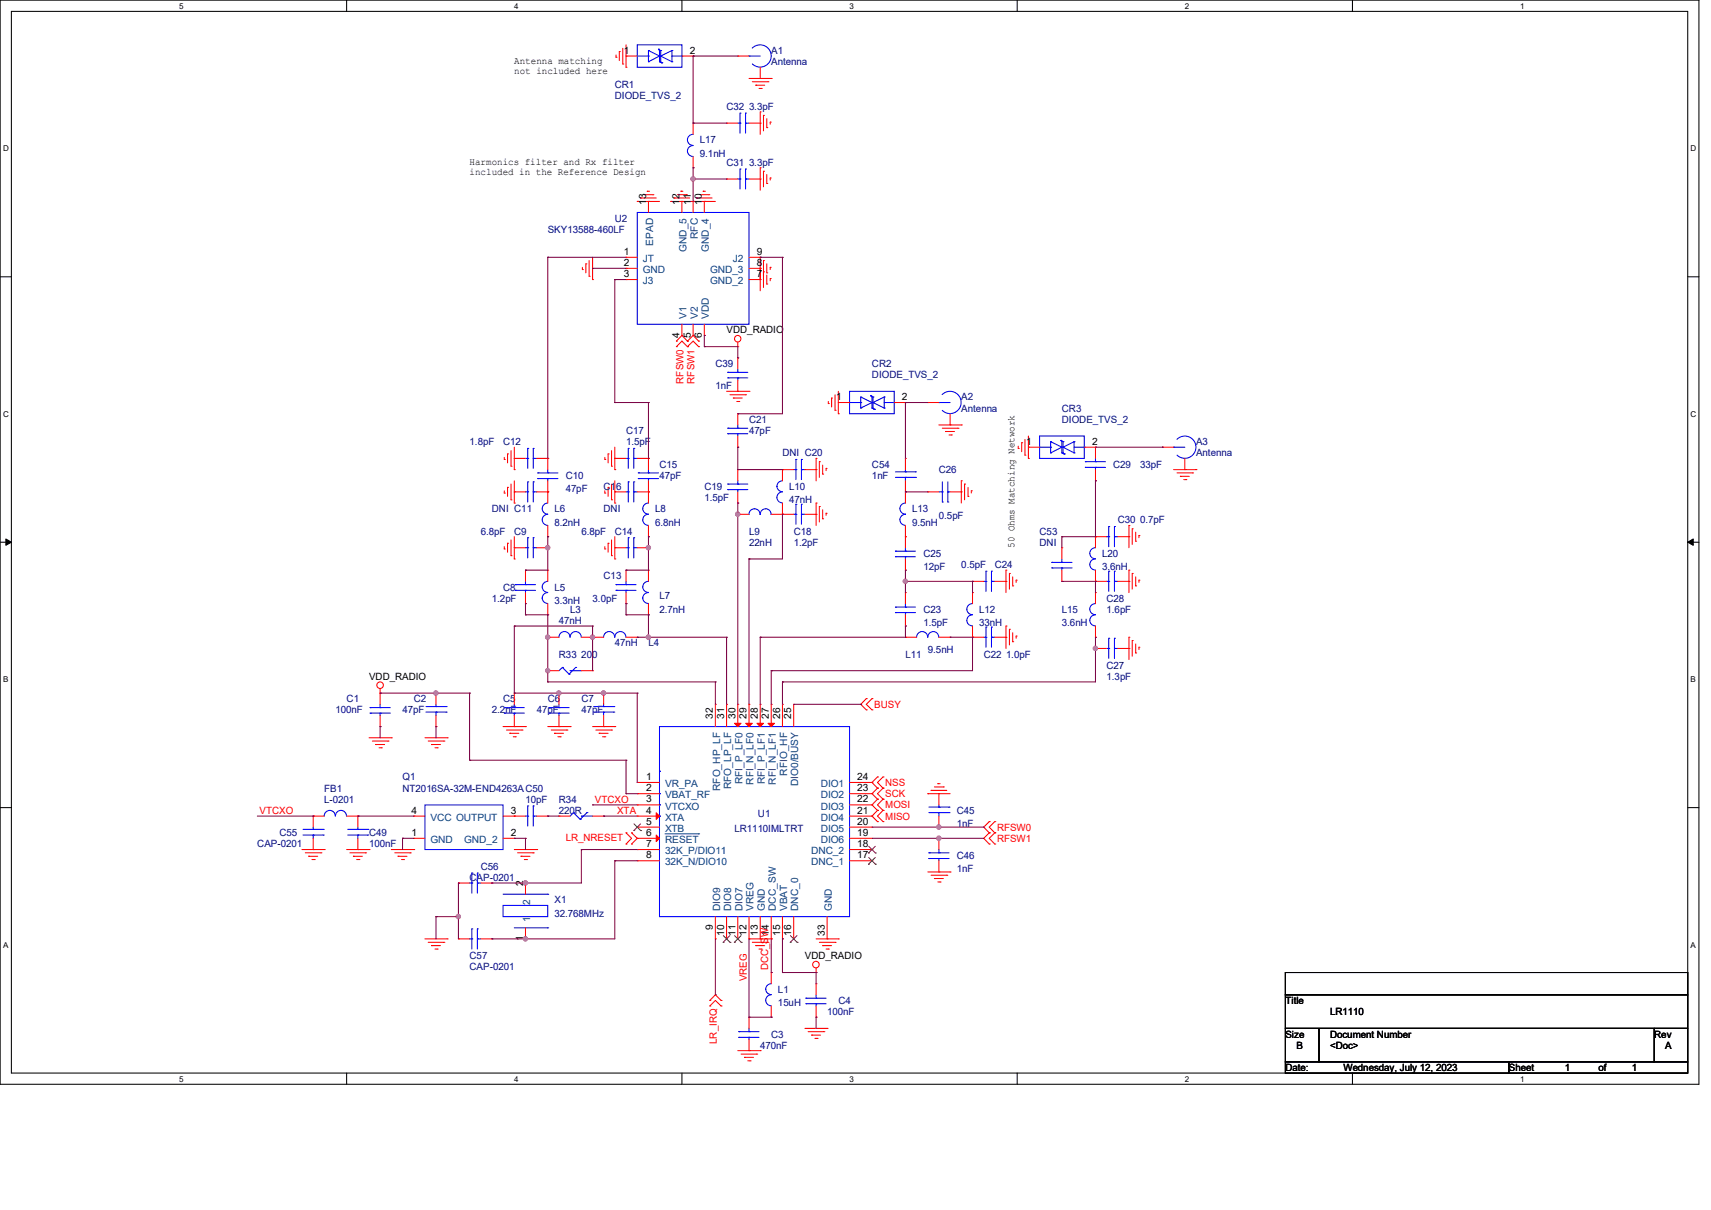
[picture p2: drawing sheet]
<svg xmlns="http://www.w3.org/2000/svg" width="420mm" height="297mm" viewBox="0 0 420 297" stroke-linecap="round" stroke-linejoin="round" font-family="sans-serif">
<path d="M0 0h417v266.1h-417zM2.8 2.8h411.5v260.6h-411.5z" fill="none" stroke="#000" stroke-width=".25"/>
<g fill="#fff">
<path d="M43.9 .3h1.1v2.2h-1.1z"/>
<path d="M43.9 263.7h1.1v2.2h-1.1z"/>
</g>
<path d="M85.1 0v2.8M85.1 263.4v2.7" fill="none" stroke="#000" stroke-width=".25"/>
<g fill="#fff">
<path d="M126.2 .3h1.1v2.2h-1.1z"/>
<path d="M126.2 263.7h1.1v2.2h-1.1z"/>
</g>
<path d="M167.4 0v2.8M167.4 263.4v2.7" fill="none" stroke="#000" stroke-width=".25"/>
<g fill="#fff">
<path d="M208.5 .3h1.1v2.2h-1.1z"/>
<path d="M208.5 263.7h1.1v2.2h-1.1z"/>
</g>
<path d="M249.7 0v2.8M249.7 263.4v2.7" fill="none" stroke="#000" stroke-width=".25"/>
<g fill="#fff">
<path d="M290.8 .3h1.1v2.2h-1.1z"/>
<path d="M290.8 263.7h1.1v2.2h-1.1z"/>
</g>
<path d="M332 0v2.8M332 263.4v2.7" fill="none" stroke="#000" stroke-width=".25"/>
<g fill="#fff">
<path d="M373.1 .3h1.1v2.2h-1.1z"/>
<path d="M373.1 263.7h1.1v2.2h-1.1z"/>
<path d="M.8 35.3h1.4v2.2h-1.4z"/>
<path d="M415 35.3h1.4v2.2h-1.4z"/>
<path d="M.8 100.5h1.4v2.2h-1.4z"/>
<path d="M415 100.5h1.4v2.2h-1.4z"/>
</g>
<path d="M0 67.9h2.8M414.3 67.9h2.7" fill="none" stroke="#000" stroke-width=".25"/>
<g fill="#fff">
<path d="M.8 165.7h1.3v2.2h-1.3z"/>
<path d="M415 165.7h1.3v2.2h-1.3z"/>
</g>
<path d="M0 133.1h2.8M414.3 133.1h2.7" fill="none" stroke="#000" stroke-width=".25"/>
<path d="M1.4 132.3l1.4 .8-1.4 .8zM414.3 133.1l1.3-.8v1.6z" fill="#000" stroke="#000" stroke-width=".25"/>
<g fill="#fff">
<path d="M.8 230.8h1.3v2.2h-1.3z"/>
<path d="M415 230.8h1.3v2.2h-1.3z"/>
</g>
<path d="M0 198.2h2.8M414.3 198.2h2.7M315.5 238.7h98.8v5.5h-98.8zM315.5 244.2h98.8v8.2h-98.8zM315.5 252.4h8.3v8.2h-8.3zM323.8 252.4h82.3v8.2h-82.3zM406.1 252.4h8.2v8.2h-8.2zM315.5 260.6h54.9v2.8h-54.9zM370.4 260.6h43.9v2.8h-43.9z" fill="none" stroke="#000" stroke-width=".25"/>
<g fill="none" stroke="#f00" stroke-width=".25">
<path d="M151.2 14.1h.1M151.2 13.5v.6M152 12.7h.1M152 12.7v2.2M152.9 15.7h.1M152.9 11.9v3.8M153.7 16.5h.1M153.7 13.8h.1M153.7 11v5.5M153.7 13.8h2.7M167.4 13.8h2.7M170.1 13.8h.1"/>
<path d="M181.1 13.8h.1M181.1 13.8h2.8M183.9 19.3h5.4M186.6 19.3h.1M186.6 16.5v2.8M189.3 19.3h.1M170.1 30.2h.1M170.1 30.2v2.8M170.1 38.4v2.8M178.4 30.2h.1M178.4 30.2h2.7M183.9 30.2h2.7"/>
<path d="M184.7 20.1h3.8M185.5 20.9h.1M185.5 20.9h2.2M186.3 21.7h.6M186.6 27.5h.1M186.6 30.2h.1M186.6 27.5v5.5M186.9 21.7h.1M187.4 28.3h.1M187.4 28.3v3.8M188.2 31.3h.1M188.2 29.1v2.2"/>
<path d="M188.5 20.1h.1M189.1 30h.1M189.1 30v.5M156.4 49.4h.1M156.4 49.4h5.5M157.2 48.6h.1M157.2 48.6h3.9M158.1 47.8h2.2M158.9 46.9h.1M158.9 46.9h.5M159.2 49.4h.1M159.2 49.4v2.8"/>
<path d="M160.3 47.8h.1M164.6 49.4h.1M164.6 49.4h11M165.5 48.6h.1M165.5 48.6h3.8M166.3 47.8h2.2M167.1 46.9h.1M167.1 46.9h.5M167.4 49.4h.1M167.4 49.4v2.8M168.5 47.8h.1M170.1 49.4h.1"/>
<path d="M170.1 41.2h.1M170.1 49.4v2.8M170.9 48.6h.1M170.9 48.6h3.9M171.8 47.8h2.2M172.6 46.9h.1M172.6 46.9h.5M172.9 49.4h.1M172.9 49.4v2.8M174 47.8h.1M178.4 43.9h.1M178.4 43.9h2.7"/>
<path d="M183.9 43.9h2.7M186.6 41.2h.1M186.6 43.9h.1M186.6 41.2v5.5M187.4 42h.1M187.4 42v3.8M188.2 45h.1M188.2 42.8v2.2M189.1 43.7h.1M189.1 43.7v.5M143 66.2h.1M143 65.6v.6"/>
<path d="M143.8 64.8h.1M143.8 64.8v2.2M144.6 67.8h.1M144.6 64v3.8M145.5 68.6h.1M145.5 63.2v5.4M153.7 63.2h.1M153.7 65.9h.1M153.7 68.6h.1M153.7 63.2h2.7M153.7 65.9h2.7M153.7 68.6h2.7"/>
<path d="M167.4 79.6v2.7M170.1 79.6v2.7M172.9 79.6v2.7M183.9 63.2h2.7M183.9 65.9h2.7M183.9 68.6h2.7M186.6 63.2h.1M186.6 65.9h.1M186.6 68.6h.1M186.6 63.2v8.2M187.4 64h.1M187.4 66.7h.1"/>
<path d="M187.4 64v6.6M188.2 67h.1M188.2 69.7h.1M188.2 64.8v2.2M188.2 67.5v2.2M189.1 65.6h.1M189.1 68.4h.1M189.1 65.6v.6M189.1 68.4v.5M166 83.7h.1M166 85.1h.1M166 85.1l1.4-1.4 1.3 1.4"/>
<path d="M167.4 82.3h.1M167.4 82.3l1.3 1.4M167.4 82.3l-1.4 1.4M168.7 83.7h.1M168.7 85.1h.1M168.7 85.1l1.4-1.4 1.4 1.4M170.1 82.3h.1M170.1 82.3l1.4 1.4M170.1 82.3l-1.4 1.4M171.5 83.7h.1M171.5 85.1h.1M172.9 82.3h.1"/>
<path d="M178.4 96.1h5.5M179.2 96.9h3.8M180 97.7h.1M180 97.7h2.2M180.8 98.6h.6M181.1 85.1h.1M181.1 96.1h.1M181.1 87.8h.1M181.1 84v1.1M181.1 87.8v2.8M181.1 93.3v2.8M181.4 98.6h.1"/>
<path d="M183 96.9h.1M183.9 96.1h.1M203.3 99.1h.1M203.3 98.6v.5M204.1 97.7h.1M204.1 97.7v2.2M205 96.9v3.8M205.8 98.8h.1M205.8 96.1v5.5M205.8 98.8h2.7M219.5 98.8h2.7M222.2 98.8h.1"/>
<path d="M227.8 98.8h.1M227.8 98.8h2.7M123.8 112.8h.1M123.8 112.3v.5M124.6 111.4h.1M124.6 119.6h.1M124.6 111.4v2.2M124.6 119.6v2.2M125.4 114.4h.1M125.4 110.6v3.8M125.4 118.8v3.9M126.2 115.3h.1"/>
<path d="M126.2 112.5h.1M126.2 109.8v5.5M126.2 118v5.5M126.2 112.5h2.8M131.7 112.5h2.8M134.5 112.5h.1M134.5 112.5v2.8M134.5 118v5.5M148.5 112.8h.1M148.5 112.3v.5M149.3 119.6h.1M149.3 111.4h.1"/>
<path d="M149.3 111.4v2.2M149.3 119.6v2.2M150.1 114.4h.1M150.1 110.6v3.8M150.1 118.8v3.9M150.9 115.3h.1M150.9 112.5h.1M150.9 109.8v5.5M150.9 118v5.5M150.9 112.5h2.8M156.4 112.5h2.8M159.2 112.5h.1"/>
<path d="M159.2 112.5v2.8M159.2 118v5.5M181.1 115.3h.1M181.1 109.8h.1M181.1 101.6h.1M181.1 101.6v2.7M181.1 107v2.8M181.1 115.3v2.7M192.1 115.3h.1M192.1 115.3h2.7M192.1 115.3v2.7M197.6 115.3h2.7"/>
<path d="M200.3 112.5h.1M200.3 115.3h.1M200.3 112.5v5.5M201.1 113.3h.1M201.1 113.3v3.9M201.9 116.4h.1M201.9 114.2v2.2M202.8 115h.1M202.8 115v.5M205 100.7h.1M205.8 101.6h.1M222.2 112.5h.1"/>
<path d="M222.2 112.5v2.8M222.2 118v5.5M230.5 104.3h5.5M231.3 105.1h3.9M232.1 105.9h.1M232.1 105.9h2.2M233 106.8h.5M233.2 104.3h.1M233.2 101.6v2.7M233.5 106.8h.1M235.2 105.1h.1M236 118h.1"/>
<path d="M236 104.3h.1M236 118v5.5M236.8 118.8h.1M236.8 118.8v3.9M237.6 119.6v2.2M249.9 110.1h.1M249.9 109.5v.6M250.8 108.7h.1M250.8 108.7v2.2M251.6 111.7h.1M251.6 107.9v3.8M252.4 112.5h.1"/>
<path d="M252.4 109.8h.1M252.4 107v5.5M252.4 109.8h2.8M266.1 109.8h2.8M268.9 118h.1M268.9 109.8h.1M268.9 109.8v2.7M268.9 115.3v2.7M285.3 109.8h.1M285.3 109.8h2.8M288.1 115.3h5.5M288.9 116.1h3.8"/>
<path d="M289.7 116.9h.1M289.7 116.9h2.2M290.6 117.7h.5M290.8 115.3h.1M290.8 112.5v2.8M291.1 117.7h.1M292.7 116.1h.1M293.6 115.3h.1M123.8 121h.1M123.8 134.7h.1M123.8 120.5v.5M123.8 134.2v.5"/>
<path d="M124.6 133.3h.1M124.6 133.3v2.3M125.4 122.7h.1M125.4 136.4h.1M125.4 132.5v3.9M126.2 123.5h.1M126.2 137.2h.1M126.2 134.5h.1M126.2 120.7h.1M126.2 131.7v5.5M126.2 134.5h2.8M126.2 120.7h2.8"/>
<path d="M129 140h.1M129 140v2.7M131.7 134.5h2.8M131.7 120.7h2.8M134.5 140h.1M134.5 120.7h.1M134.5 134.5h.1M134.5 131.7h.1M134.5 129v2.7M134.5 140v2.7M148.5 134.7h.1M148.5 121h.1"/>
<path d="M148.5 120.5v.5M148.5 134.2v.5M149.3 133.3h.1M149.3 133.3v2.3M150.1 136.4h.1M150.1 122.7h.1M150.1 132.5v3.9M150.9 137.2h.1M150.9 123.5h.1M150.9 134.5h.1M150.9 120.7h.1M150.9 131.7v5.5"/>
<path d="M150.9 134.5h2.8M150.9 120.7h2.8M153.7 140h.1M153.7 140v2.7M156.4 134.5h2.8M156.4 120.7h2.8M159.2 134.5h.1M159.2 120.7h.1M159.2 131.7h.1M159.2 140h.1M159.2 129v2.7M159.2 140v2.7"/>
<path d="M181.1 123.5h.1M181.1 126.2h.1M181.1 120.7v2.8M181.1 126.2h2.8M189.3 126.2h5.5M192.1 126.2h.1M192.1 123.5v2.7M197.6 126.2h2.7M200.3 123.5h.1M200.3 126.2h.1M200.3 123.5v5.5M201.1 124.3h.1"/>
<path d="M201.1 124.3v3.8M201.9 127.3h.1M201.9 125.1v2.2M202.8 126h.1M202.8 126v.5M222.2 120.7h.1M222.2 140h.1M222.2 131.7h.1M222.2 129v5.5M222.2 137.2v2.8M227.8 120.7h.1M227.8 120.7h2.7"/>
<path d="M233.2 120.7h2.8M236 120.7h.1M237.6 121.8h.1M238.4 120.5h.1M238.4 120.5v.5M246.9 140h.1M246.9 140v5.5M260.6 134.5h.1M260.6 134.5v2.7M260.6 140v2.7M268.9 131.7h.1M268.9 131.7h2.7"/>
<path d="M268.9 131.7v2.8M268.9 140v2.7M274.4 131.7h2.7M277.1 140h.1M277.1 129h.1M277.1 131.7h.1M277.1 129v5.5M277.1 140v5.5M277.9 129.8h.1M277.9 129.8v3.8M278.8 132.8h.1M278.8 130.6v2.2"/>
<path d="M279.6 131.4h.1M279.6 131.4v.6M129 148.2h.1M129 145.5v2.7M134.5 150.9h.1M134.5 156.4h.1M134.5 148.2v2.7M134.5 156.4h2.7M142.7 156.4h5.5M145.5 156.4h.1M153.7 148.2h.1M153.7 145.5v2.7"/>
<path d="M153.7 156.4h2.7M156.4 156.4h.1M159.2 150.9h.1M159.2 148.2v2.7M222.2 156.4h.1M222.2 153.7h.1M222.2 145.5h.1M222.2 145.5v2.7M222.2 150.9v2.8M222.2 156.4h2.8M230.5 156.4h2.7M233.2 156.4h.1"/>
<path d="M238.7 142.7h.1M238.7 156.4h.1M238.7 145.5h.1M238.7 142.7h2.8M238.7 156.4h2.8M238.7 145.5v2.7M238.7 153.7v2.7M244.2 142.7h2.7M244.2 156.4h2.7M246.9 153.7h.1M246.9 142.7h.1M246.9 156.4h.1"/>
<path d="M246.9 153.7v5.5M247.8 154.5h.1M247.8 140.8h.1M247.8 140.8v3.8M247.8 154.5v3.8M248.6 157.5h.1M248.6 143.8h.1M248.6 141.6v2.2M248.6 155.3v2.2M249.4 156.1h.1M249.4 142.4h.1M249.4 142.4v.6"/>
<path d="M249.4 156.1v.6M260.6 142.7h.1M268.9 142.7h.1M268.9 156.4h.1M268.9 145.5h.1M268.9 159.2h.1M268.9 142.7h2.7M268.9 145.5v2.7M268.9 153.7v2.7M268.9 159.2h2.7M274.4 142.7h2.7M274.4 159.2h2.7"/>
<path d="M277.1 156.4h.1M277.1 142.7h.1M277.1 159.2h.1M277.1 156.4v5.5M277.9 157.2h.1M277.9 140.8h.1M277.9 140.8v3.8M277.9 157.2v3.9M278.8 143.8h.1M278.8 141.6v2.2M278.8 158.1v2.2M279.6 158.9h.1"/>
<path d="M279.6 142.4h.1M279.6 142.4v.6M279.6 158.9v.5M93.3 170.1h.1M93.3 178.4h.1M93.3 169v3.9M93.3 175.6v2.8M107 170.1h.1M107 178.4h.1M107 170.1v2.8M107 175.6v2.8M123.5 178.4h5.5"/>
<path d="M124.3 179.2h3.8M126.2 178.4h.1M126.2 170.1h.1M126.2 170.1v2.8M126.2 175.6v2.8M128.1 179.2h.1M129 178.4h.1M134.5 164.6h.1M134.5 178.4h5.5M134.5 164.6h2.7M135.3 179.2h3.8M137.2 178.4h.1"/>
<path d="M137.2 170.1h.1M137.2 170.1v2.8M137.2 175.6v2.8M139.1 179.2h.1M140 178.4h.1M142.7 164.6h2.8M145.5 164.6h.1M145.5 178.4h5.4M146.3 179.2h3.8M148.2 170.1h.1M148.2 178.4h.1M148.2 170.1v2.8"/>
<path d="M148.2 175.6v2.8M150.1 179.2h.1M150.9 178.4h.1M175.6 172.9h.1M175.6 172.9v5.5M178.4 172.9h.1M178.4 172.9v5.5M181.1 172.9h.1M181.1 172.9v5.5M183.9 172.9h.1M183.9 172.9v5.5M186.6 172.9h.1"/>
<path d="M186.6 172.9v5.5M189.3 172.9h.1M189.3 172.9v5.5M192.1 172.9h.1M192.1 172.9v5.5M194.8 172.9h.1M194.8 172.9v5.5M212.6 171.5h.1M212.6 174.2h.1M212.6 171.5l-1.3 1.4 1.3 1.3M214 174.2h.1M214 171.5h.1"/>
<path d="M214 171.5l-1.4 1.4 1.4 1.3M278.8 160.3h.1M90.6 181.1h5.5M91.4 181.9h3.8M92.2 182.8h.1M92.2 182.8h2.2M93 183.6h.6M93.6 183.6h.1M95.2 181.9h.1M96.1 181.1h.1M104.3 181.1h5.5M105.1 181.9h3.9"/>
<path d="M105.9 182.8h.1M105.9 182.8h2.2M106.8 183.6h.5M107.3 183.6h.1M109 181.9h.1M109.8 181.1h.1M125.1 180h.1M125.1 180h2.2M126 180.8h.5M126.5 180.8h.1M136.1 180h.1M136.1 180h2.2"/>
<path d="M136.9 180.8h.6M137.5 180.8h.1M147.1 180h.1M147.1 180h2.2M147.9 180.8h.6M148.5 180.8h.1M156.4 192.1h.1M156.4 194.8h.1M156.4 197.6h.1M156.4 194.8h5.5M156.4 192.1h5.5M156.4 197.6h5.5"/>
<path d="M208.5 194.8h5.5M208.5 192.1h5.5M208.5 197.6h5.5M214 197.6h.1M214 194.8h.1M214 192.1h.1M214 192.1l1.4 1.4M214 194.8l1.4 1.4M214 197.6l1.4 1.3M215.4 190.7h.1M215.4 193.5h.1M215.4 196.2h.1"/>
<path d="M215.4 198.9h.1M215.4 190.7l-1.4 1.4M215.4 193.5l-1.4 1.3M215.4 196.2l-1.4 1.4M215.4 198.9l-1.4 1.4M216.7 193.5h.1M216.7 190.7h.1M216.7 196.2h.1M216.7 198.9h.1M216.7 190.7l-1.3 1.4 1.3 1.4M216.7 193.5l-1.3 1.3 1.3 1.4M216.7 196.2l-1.3 1.4 1.3 1.3"/>
<path d="M216.7 198.9l-1.3 1.4 1.3 1.4M227.8 194.8h.1M227.8 194.8h5.4M228.6 194h.1M228.6 194h3.8M229.4 193.2h2.2M230.2 192.4h.1M230.2 192.4h.6M230.5 194.8h.1M230.5 194.8v2.8M231.6 193.2h.1M74.1 208.5h5.5"/>
<path d="M74.9 209.3h3.9M75.8 210.2h.1M75.8 210.2h2.2M76.6 211h.5M76.9 200.3h.1M76.9 208.5h.1M76.9 200.3h2.7M76.9 200.3v2.7M76.9 205.8v2.7M77.1 211h.1M78.8 209.3h.1M79.6 208.5h.1"/>
<path d="M85.1 208.5h5.5M85.1 200.3h2.7M85.9 209.3h3.8M86.7 210.2h.1M86.7 210.2h2.2M87.5 211h.6M87.8 200.3h.1M87.8 208.5h.1M87.8 200.3v2.7M87.8 205.8v2.7M88.1 211h.1M89.7 209.3h.1"/>
<path d="M90.6 208.5h.1M96.1 208.5h5.5M96.9 209.3h3.8M97.7 210.2h.1M97.7 210.2h2.2M98.6 211h.5M99.1 211h.1M100.7 209.3h.1M101.6 208.5h.1M101.6 205.8h.1M101.6 200.3h.1M101.6 200.3h2.7"/>
<path d="M101.6 205.8h2.7M112.5 216.7h.1M112.5 216.7h2.8M118 216.7h2.7M120.7 216.7h.1M123.5 200.3h5.5M123.5 205.8h2.7M126.2 205.8h.1M126.2 200.3h.1M126.2 208.5h5.5M127 209.3h3.9M127.9 210.2h.1"/>
<path d="M127.9 210.2h2.2M128.7 211h.5M129 216.7h.1M129 216.7v2.8M129.2 211h.1M130.9 209.3h.1M131.7 208.5h.1M131.7 200.3h2.8M134.5 200.3h.1M137.2 200.3h.1M137.2 200.3h2.8M145.5 200.3h2.7"/>
<path d="M148.2 200.3h.1M153.7 204.4h.1M153.7 207.2h.1M153.7 204.4l1.3 1.4-1.3 1.4M155 207.2h.1M155 204.4h.1M155 204.4l1.4 1.4M156.4 200.3h.1M156.4 203h.1M156.4 205.8h.1M156.4 208.5h.1M156.4 211.3h.1"/>
<path d="M156.4 208.5h5.5M156.4 205.8l-1.4 1.4M156.4 200.3h5.5M156.4 203h5.5M156.4 205.8h5.5M156.4 211.3h5.5M208.5 208.5h5.5M208.5 200.3h5.5M208.5 203h5.5M208.5 205.8h5.5M208.5 211.3h5.5M214 211.3h.1"/>
<path d="M214 208.5h.1M214 205.8h.1M214 203h.1M214 200.3h.1M214 200.3l1.4 1.4M215.4 201.7h.1M216.7 201.7h.1M227.8 214h5.4M228.6 214.8h3.8M229.4 215.6h.1M229.4 215.6h2.2M230.2 216.5h.6"/>
<path d="M230.5 214h.1M230.5 205.8h.1M230.5 203h.1M230.5 200.3v2.7M230.5 205.8v2.7M230.5 211.3v2.7M230.8 216.5h.1M232.4 214.8h.1M233.2 214h.1M242.8 201.7h.1M242.8 204.4h.1M242.8 207.2h.1"/>
<path d="M242.8 201.7l-1.3 1.3 1.3 1.4M242.8 204.4l-1.3 1.4 1.3 1.4M244.2 204.4h.1M244.2 201.7h.1M244.2 207.2h.1M244.2 201.7l-1.4 1.3 1.4 1.4M244.2 204.4l-1.4 1.4 1.4 1.4M104.3 230.5h5.5M105.1 231.3h3.9M105.9 232.1h.1M105.9 232.1h2.2M106.8 233h.5"/>
<path d="M107.3 233h.1M109 231.3h.1M109.8 230.5h.1M112.5 230.5h.1M112.5 230.5h2.8M118 230.5h2.7M120.7 230.5h.1M129 230.5h.1M129 227.8v2.7M175.6 230.5h.1M175.6 225v5.5M178.4 230.5h.1"/>
<path d="M178.4 225v5.5M181.1 230.5h.1M181.1 225v5.5M183.9 230.5h.1M183.9 230.5h5.4M183.9 225v5.5M184.7 231.3h3.8M185.5 232.1h.1M185.5 232.1h2.2M186.3 233h.6M186.6 230.5h.1M186.6 225v5.5"/>
<path d="M186.9 233h.1M188.5 231.3h.1M189.3 230.5h.1M189.3 238.7h.1M189.3 225v5.5M189.3 238.7v2.8M192.1 230.5h.1M192.1 225v5.5M194.8 230.5h.1M194.8 225v5.5M200.3 238.7h.1M200.3 237.6v1.1"/>
<path d="M200.3 230.5h5.5M201.1 231.3h3.9M201.9 232.1h.1M201.9 232.1h2.2M202.8 233h.5M203 230.5h.1M203 225v5.5M203.3 233h.1M205 231.3h.1M205.8 230.5h.1M174.2 245.6h.1M174.2 246.9h.1"/>
<path d="M174.2 245.6l1.4-1.4 1.4 1.4M174.2 246.9l1.4-1.3 1.4 1.3M177 245.6h.1M177 246.9h.1M181.1 257.9h5.5M181.9 258.7h3.9M182.8 259.5h.1M182.8 259.5h2.2M183.9 257.9h.1M183.9 249.7h.1M183.9 249.7v2.7M183.9 255.2v2.7"/>
<path d="M185.8 258.7h.1M186.6 257.9h.1M189.3 249.7h.1M189.3 246.9v2.8M197.6 252.4h5.4M198.4 253.2h3.8M199.2 254.1h.1M199.2 254.1h2.2M200 254.9h.6M200.3 249.7h.1M200.3 241.5h.1M200.3 241.5v2.7"/>
<path d="M200.3 246.9v2.8M200.6 254.9h.1M202.2 253.2h.1M203 252.4h.1M183.6 260.4h.5M184.1 260.4h.1"/>
<circle cx="181.1" cy="83.1" r=".79"/>
<circle cx="93.3" cy="168.2" r=".8"/>
<circle cx="200.3" cy="236.8" r=".8"/>
</g>
<g fill="none" stroke="#00f" stroke-width=".25">
<path d="M156.4 11h11v5.5h-11zM156.4 13.8h2.8M159.2 15.2h.1M159.2 12.4h.1M159.2 13.8h.1M159.2 12.4v2.8M159.2 12.4l2.7 1.4M161.6 12.1h.1M161.6 12.1l.6 .3M161.6 12.1l.3 .3v2.8M161.9 15.2h.1M161.9 13.8h.1"/>
<path d="M161.9 13.8l-2.7 1.4M161.9 15.2l.5 .2M162.2 12.4h.1M162.2 13.8h.1M162.2 12.4v2.8l.2 .2M162.2 13.8l2.7 1.4M162.4 15.4h.1M164.9 12.4h.1M164.9 15.2h.1M164.9 13.8h2.5M164.9 12.4l-2.7 1.4M164.9 12.4v2.8"/>
<path d="M167.4 13.8h.1M183.9 13.8h.1M183.9 13.8h2.7M184.6 11.8a2.73 2.73 0 0 1 3.9 0 2.73 2.73 0 0 1 0 3.9 2.73 2.73 0 0 1-3.8 0M170.1 33a1.38 1.38 0 0 0-1.4 1.4 1.38 1.38 0 0 0 1.4 1.3 1.35 1.35 0 0 0-1.4 1.4 1.35 1.35 0 0 0 1.4 1.3M181.1 30.2h.6M181.7 30.2h.1M181.7 27.8h.1M181.7 27.8v4.9M183 30.2h.1M183 27.8h.1M183 30.2h.9"/>
<path d="M183 27.8v4.9M156.4 52.2h27.5v27.4h-27.5zM181.1 43.9h.6M181.7 43.9h.1M181.7 41.5h.1M181.7 41.5v4.9M183 43.9h.1M183 41.5h.1M183 41.5v4.9M183 43.9h.9M178.6 92.8h.1M178.6 91.4h.1"/>
<path d="M178.6 92.8h5M178.6 91.4h5M181.1 92.8h.1M181.1 91.4h.1M181.1 90.6v.8M181.1 92.8v.5M208.5 96.1h11v5.5h-11zM208.5 98.8h2.8M211.3 97.5h.1M211.3 98.8h.1M211.3 97.5v2.7M211.3 97.5l2.7 1.3"/>
<path d="M213.7 97.2h.1M213.7 97.2l.6 .3M213.7 97.2l.3 .3v2.7M214 98.8h.1M214 98.8l-2.7 1.4M214.3 97.5h.1M214.3 98.8h.1M214.3 97.5v2.7l.3 .3M214.3 98.8l2.7 1.4M217 97.5h.1M217 98.8h2.5M217 97.5l-2.7 1.3"/>
<path d="M217 97.5v2.7M219.5 98.8h.1M230.5 98.8h.1M230.5 98.8h2.7M231.3 96.9a2.73 2.73 0 0 1 3.8-.1 2.73 2.73 0 0 1 0 3.9 2.73 2.73 0 0 1-3.8 0M129 112.5h.5M129.5 112.5h.1M129.5 110.1h.1M129.5 118.3h.1M129.5 110.1v4.9M129.5 118.3v4.9M130.9 112.5h.1"/>
<path d="M130.9 110.1h.1M130.9 118.3h.1M130.9 112.5h.8M130.9 110.1v4.9M130.9 118.3v4.9M132 117.5h.1M132 116.1h.1M132 117.5h4.9M132 116.1h4.9M134.5 117.5h.1M134.5 116.1h.1M134.5 115.3v.8"/>
<path d="M134.5 117.5v.5M153.7 112.5h.5M154.2 112.5h.1M154.2 110.1h.1M154.2 118.3h.1M154.2 110.1v4.9M154.2 118.3v4.9M155.6 112.5h.1M155.6 110.1h.1M155.6 118.3h.1M155.6 112.5h.8M155.6 110.1v4.9"/>
<path d="M155.6 118.3v4.9M156.7 117.5h.1M156.7 116.1h.1M156.7 117.5h4.9M156.7 116.1h4.9M159.2 117.5h.1M159.2 116.1h.1M159.2 115.3v.8M159.2 117.5v.5M178.6 118.8h.1M178.6 106.5h.1M178.6 105.1h.1"/>
<path d="M178.6 118.8h5M178.6 106.5h5M178.6 105.1h5M181.1 118.8h.1M181.1 106.5h.1M181.1 105.1h.1M181.1 104.3v.8M181.1 106.5v.5M181.1 118v.8M192.1 118a1.34 1.34 0 0 0-1.4 1.4 1.44 1.44 0 0 0 1.4 1.3 1.35 1.35 0 0 0-1.4 1.4 1.35 1.35 0 0 0 1.4 1.3M194.8 115.3h.6M195.4 115.3h.1"/>
<path d="M195.4 112.8h.1M195.4 112.8v4.9M196.7 115.3h.1M196.7 112.8h.1M196.7 112.8v4.9M196.7 115.3h.9M211.3 100.2h.1M214 100.2h.1M214 100.2l.6 .3M214.6 100.5h.1M217 100.2h.1M219.8 115.8h4.9"/>
<path d="M219.8 117.2h4.9M222.2 115.8h.1M222.2 117.2h.1M222.2 115.3v.5M222.2 117.2v.8M224.7 115.8h.1M224.7 117.2h.1M231.3 118.3v4.9M232.7 118.3v4.9M255.2 107h10.9v5.5h-10.9zM255.2 109.8h2.7M257.9 111.2h.1"/>
<path d="M257.9 108.4h.1M257.9 109.8h.1M257.9 108.4v2.8M257.9 108.4l2.7 1.4M260.4 108.1h.1M260.4 108.1l.2 .3v2.8M260.4 108.1l.5 .3M260.6 111.2h.1M260.6 109.8h.1M260.6 109.8l-2.7 1.4M260.6 111.2l.6 .2M260.9 108.4h.1"/>
<path d="M260.9 109.8h.1M260.9 108.4v2.8l.3 .2M260.9 109.8l2.8 1.4M261.2 111.4h.1M263.7 108.4h.1M263.7 111.2h.1M263.7 108.4l-2.8 1.4M263.7 108.4v2.8M263.7 109.8h2.4M266.1 109.8h.1M266.4 114.7h.1M266.4 113.3h.1"/>
<path d="M266.4 114.7h5M266.4 113.3h5M268.9 114.7h.1M268.9 113.3h.1M268.9 112.5v.8M268.9 114.7v.6M288.1 109.8h.1M288.1 109.8h2.7M288.9 107.8a2.73 2.73 0 0 1 3.9 0 2.73 2.73 0 0 1 0 3.9 2.73 2.73 0 0 1-3.9 0M129 134.5h.5M129 120.7h.5M129.5 134.5h.1"/>
<path d="M129.5 132h.1M129.5 120.7h.1M129.5 132v4.9M130.9 134.5h.1M130.9 132h.1M130.9 120.7h.1M130.9 132v4.9M130.9 134.5h.8M130.9 120.7h.8M134.5 123.5a1.35 1.35 0 0 0-1.4 1.3 1.35 1.35 0 0 0 1.4 1.4M134.5 126.2a1.35 1.35 0 0 0-1.4 1.4 1.35 1.35 0 0 0 1.4 1.3M153.7 134.5h.5"/>
<path d="M153.7 120.7h.5M154.2 134.5h.1M154.2 132h.1M154.2 120.7h.1M154.2 132v4.9M155.6 134.5h.1M155.6 132h.1M155.6 120.7h.1M155.6 134.5h.8M155.6 132v4.9M155.6 120.7h.8M159.2 126.2a1.36 1.36 0 0 0-1.4 1.4 1.36 1.36 0 0 0 1.4 1.3"/>
<path d="M159.2 123.5a1.36 1.36 0 0 0-1.4 1.3 1.36 1.36 0 0 0 1.4 1.4M178.6 120.2h.1M178.6 120.2h5M181.1 120.2h.1M181.1 120.2v.5M186.6 126.2a1.35 1.35 0 0 0-1.4-1.3 1.35 1.35 0 0 0-1.3 1.3M189.3 126.2a1.33 1.33 0 0 0-1.4-1.3 1.33 1.33 0 0 0-1.3 1.3M194.8 126.2h.6M195.4 126.2h.1M195.4 123.8h.1M195.4 123.8v4.9M196.7 126.2h.1"/>
<path d="M196.7 123.8h.1M196.7 126.2h.9M196.7 123.8v4.9M219.8 136.7h.1M219.8 135.3h.1M219.8 136.7h4.9M219.8 135.3h4.9M222.2 136.7h.1M222.2 135.3h.1M222.2 126.2h.1a1.35 1.35 0 0 0-1.4 1.4 1.35 1.35 0 0 0 1.4 1.3M222.2 134.5v.8M222.2 136.7v.5"/>
<path d="M222.2 123.5a1.35 1.35 0 0 0-1.3 1.3 1.35 1.35 0 0 0 1.4 1.4h-.1M230.5 120.7h.8M231.3 120.7h.1M231.3 123.2h.1M232.7 120.7h.1M232.7 123.2h.1M232.7 120.7h.5M258.2 139.4h.1M258.2 138h.1M258.2 139.4h4.9M258.2 138h4.9M260.6 139.4h.1"/>
<path d="M260.6 138h.1M260.6 137.2v.8M260.6 139.4v.6M268.9 137.2a1.36 1.36 0 0 0-1.4 1.4 1.36 1.36 0 0 0 1.4 1.3M268.9 134.5a1.36 1.36 0 0 0-1.4 1.3 1.36 1.36 0 0 0 1.4 1.4M271.6 131.7h.6M272.2 131.7h.1M272.2 129.2h.1M272.2 129.2v5M273.6 131.7h.1M273.6 129.2h.1M273.6 131.7h.8"/>
<path d="M273.6 129.2v5M126.5 144.9h.1M126.5 143.5h.1M126.5 144.9h4.9M126.5 143.5h4.9M129 144.9h.1M129 143.5h.1M129 142.7v.8M129 144.9v.6M134.5 142.7a1.38 1.38 0 0 0-1.4 1.4 1.38 1.38 0 0 0 1.4 1.4 1.34 1.34 0 0 0-1.4 1.3 1.34 1.34 0 0 0 1.4 1.3M137.2 156.4a1.36 1.36 0 0 1 1.4-1.4 1.36 1.36 0 0 1 1.3 1.4M140 156.4a1.36 1.36 0 0 1 1.3-1.4 1.36 1.36 0 0 1 1.4 1.4"/>
<path d="M148.2 156.4a1.36 1.36 0 0 1 1.3-1.4 1.36 1.36 0 0 1 1.4 1.4 1.38 1.38 0 0 1 1.4-1.4 1.38 1.38 0 0 1 1.3 1.4M151.2 144.9h.1M151.2 143.5h.1M151.2 144.9h4.9M151.2 143.5h4.9M153.7 144.9h.1M153.7 143.5h.1M153.7 142.7v.8M153.7 144.9v.6M159.2 142.7a1.38 1.38 0 0 0-1.4 1.4 1.38 1.38 0 0 0 1.4 1.4 1.35 1.35 0 0 0-1.4 1.3 1.35 1.35 0 0 0 1.4 1.3M219.8 150.4h.1M219.8 149h.1"/>
<path d="M219.8 150.4h4.9M219.8 149h4.9M222.2 150.4h.1M222.2 149h.1M222.2 148.2v.8M222.2 150.4v.5M230.4 156.4a1.36 1.36 0 0 0-1.3-1.4 1.36 1.36 0 0 0-1.4 1.4 1.36 1.36 0 0 0-1.3-1.4 1.36 1.36 0 0 0-1.4 1.4M238.7 148.2a1.38 1.38 0 0 0-1.4 1.3 1.38 1.38 0 0 0 1.4 1.4 1.36 1.36 0 0 0-1.4 1.4 1.36 1.36 0 0 0 1.4 1.3M241.5 142.7h.5M241.5 156.4h.5M242 142.7h.1M242 140.2h.1"/>
<path d="M242 156.4h.1M242 153.9h.1M242 140.2v5M242 153.9v5M243.4 142.7h.1M243.4 140.2h.1M243.4 156.4h.1M243.4 153.9h.1M243.4 142.7h.8M243.4 140.2v5M243.4 153.9v5M243.4 156.4h.8"/>
<path d="M268.9 148.2a1.38 1.38 0 0 0-1.4 1.3 1.38 1.38 0 0 0 1.4 1.4 1.36 1.36 0 0 0-1.4 1.4 1.36 1.36 0 0 0 1.4 1.3M271.6 142.7h.6M271.6 159.2h.6M272.2 142.7h.1M272.2 140.2h.1M272.2 159.2h.1M272.2 156.7h.1M272.2 140.2v5M272.2 156.7v4.9M273.6 142.7h.1M273.6 140.2h.1M273.6 159.2h.1"/>
<path d="M273.6 156.7h.1M273.6 140.2v5M273.6 156.7v4.9M273.6 142.7h.8M273.6 159.2h.8M90.8 175h.1M90.8 173.7h.1M90.8 175h5M90.8 173.7h5M93.3 175h.1M93.3 173.7h.1M93.3 172.9v.8"/>
<path d="M93.3 175v.6M104.6 173.4h4.9M104.6 174.8h4.9M107 173.4h.1M107 174.8h.1M107 172.9v.5M107 174.8v.8M109.5 173.4h.1M109.5 174.8h.1M123.8 175h.1M123.8 173.7h.1M123.8 175h4.9"/>
<path d="M123.8 173.7h4.9M126.2 175h.1M126.2 173.7h.1M126.2 172.9v.8M126.2 175v.6M134.7 175h.1M134.7 173.7h.1M134.7 175h5M134.7 173.7h5M137.2 175h.1M137.2 173.7h.1M137.2 172.9v.8"/>
<path d="M137.2 175v.6M138 163.8h.1M138 163.8l-.8 .8M138 163.8l1.7 1.7M139.7 165.5h.1M140 164.6h.1M140 164.6h2.7M141.3 163.8h.1M141.3 163.8l-1.6 1.7M145.7 173.4h5M145.7 174.8h5M148.2 173.4h.1"/>
<path d="M148.2 174.8h.1M148.2 172.9v.5M148.2 174.8v.8M150.7 173.4h.1M150.7 174.8h.1M161.9 178.4h46.6v46.6h-46.6zM104.3 197.6h19.2v10.9h-19.2zM129.5 197.8h.1M129.5 197.8v5M130.9 197.8h.1M130.9 197.8v5M140.8 199.5h.1"/>
<path d="M140.8 199.5l-.8 .8M140.8 199.5l1.6 1.6M144.1 199.5h.1M144.1 199.5l-1.7 1.6M161.9 189.3h.1M161.9 197.6h.1M161.9 194.8h.1M228 198.1h5M228 199.5h5M230.5 198.1h.1M230.5 199.5h.1M230.5 197.6v.5"/>
<path d="M230.5 199.5v.8M233 198.1h.1M233 199.5h.1M74.4 203.6h4.9M74.4 205h4.9M76.9 203.6h.1M76.9 205h.1M76.9 203v.6M76.9 205v.8M79.3 203.6h.1M79.3 205h.1M82.3 200.3a1.36 1.36 0 0 0-1.4-1.4 1.36 1.36 0 0 0-1.3 1.4"/>
<path d="M85 200.3a1.36 1.36 0 0 0-1.3-1.4 1.36 1.36 0 0 0-1.4 1.4M85.3 203.6h5M85.3 205h5M87.8 203.6h.1M87.8 205h.1M87.8 203v.6M87.8 205v.8M90.3 203.6h.1M90.3 205h.1M115.3 216.7h.5M115.8 216.7h.1M115.8 214.3h.1"/>
<path d="M115.8 214.3v4.9M117.2 216.7h.1M117.2 214.3h.1M117.2 214.3v4.9M117.2 216.7h.8M123.5 219.5h11M129 200.3h.5M129.5 200.3h.1M130.9 200.3h.1M130.9 200.3h.8M134.5 219.5h.1M142.4 201.1h.1"/>
<path d="M142.7 200.3h.1M142.7 200.3h2.8M161.9 200.3h.1M228 210.7h.1M228 209.3h.1M228 210.7h5M228 209.3h5M230.5 210.7h.1M230.5 209.3h.1M230.5 208.5v.8M230.5 210.7v.6M115.3 230.5h.5"/>
<path d="M115.8 230.5h.1M115.8 228h.1M115.8 228v5M117.2 230.5h.1M117.2 228h.1M117.2 230.5h.8M117.2 228v5M123.5 222.2h11v2.8h-11zM126.2 227.8h8.3M134.5 227.8h.1M181.4 254.6h.1M181.4 253.2h.1"/>
<path d="M181.4 254.6h4.9M181.4 253.2h4.9M183.9 254.6h.1M183.9 253.2h.1M183.9 252.4v.8M183.9 254.6v.6M189.3 244.2a1.35 1.35 0 0 0-1.3 1.3 1.35 1.35 0 0 0 1.3 1.4M189.3 241.5a1.34 1.34 0 0 0-1.3 1.3 1.34 1.34 0 0 0 1.3 1.3M197.8 246.4h.1M197.8 245h.1M197.8 246.4h5M197.8 245h5"/>
<path d="M200.3 246.4h.1M200.3 245h.1M200.3 244.2v.8M200.3 246.4v.5"/>
</g>
<g fill="#f00" stroke="#f00" stroke-width=".25">
<path d="M161.1 199.5l.8 .8-.8 .8z"/>
<path d="M161.1 205l.8 .8-.8 .8z"/>
<path d="M188.5 177.5h1.6l-.8 .9z"/>
<path d="M185.8 177.5h1.6l-.8 .9z"/>
<path d="M183 177.5h1.7l-.8 .9z"/>
<path d="M180.3 177.5h1.6l-.8 .9z"/>
</g>
<g fill="none" stroke="#804000" stroke-width=".25">
<path d="M155.6 203.9h.1M155.6 202.2l1.7 1.7M157.2 202.2l-1.6 1.7M157.3 203.9h.1M213.2 212.1h.1M213.2 209.4h.1M213.2 210.5l1.7 1.6M213.2 207.7l1.7 1.7M214.8 210.5l-1.6 1.6M214.8 207.7l-1.6 1.7M214.9 212.1h.1M214.9 209.4h.1"/>
<path d="M177.5 231.3h.1M177.5 229.7l1.7 1.6M179.2 229.7l-1.7 1.6M179.2 231.3h.1M180.3 231.3h.1M180.3 229.7l1.6 1.6M181.9 229.7l-1.6 1.6M181.9 231.3h.1M194 231.3h.1M194 229.7l1.7 1.6M195.6 229.7l-1.6 1.6M195.7 231.3h.1"/>
</g>
<path d="M163.2 204.7h8.3M171.5 204.7h.1" fill="none" stroke="#004080" stroke-width=".25"/>
<g fill="none" stroke="#800040" stroke-width=".25">
<path d="M170.1 13.8h.1M170.1 13.8v16.4M170.1 13.8h11M170.1 30.2h.1M170.1 30.2h8.3M170.1 41.2h.1M170.1 43.9h.1M170.1 41.2v8.2M170.1 43.9h8.3M134.5 63.2h.1M134.5 63.2v49.3M134.5 63.2h19.2"/>
<path d="M145.5 65.9h.1M145.5 65.9h8.2M150.9 68.6h.1M150.9 68.6v30.2M150.9 68.6h2.8M186.6 63.2h.1M186.6 63.2h5.5M192.1 63.2h.1M192.1 63.2v38.4h-11M150.9 98.8h.1M150.9 98.8h8.3M159.2 98.8h.1"/>
<path d="M159.2 98.8v13.7M172.9 85.1h.1M172.9 82.3h.1M172.9 85.1h8.2v2.7M172.9 82.3v2.8M181.1 87.8h.1M222.2 98.8h.1M222.2 98.8v13.7M222.2 98.8h5.6M181.1 115.3h.1M181.1 109.8h.1M181.1 101.6h.1"/>
<path d="M181.1 109.8v5.5M181.1 115.3h11M268.9 118h.1M268.9 109.8h16.4M268.9 118v13.7h-8.3M285.3 109.8h.1M129 140h.1M134.5 134.5h.1M134.5 131.7h.1M134.5 131.7v8.3h-5.5M153.7 140h.1M159.2 134.5h.1"/>
<path d="M159.2 131.7h.1M159.2 131.7v8.3h-5.5M181.1 126.2h.1M181.1 123.5h.1M181.1 123.5v49.4M183.9 137.2h.1M183.9 137.2v35.7M192.1 126.2h.1M192.1 126.2v11h-8.2M222.2 140h.1M222.2 120.7h.1M222.2 140v5.5"/>
<path d="M222.2 120.7h5.6M260.6 131.7h.1M260.6 131.7v2.8M126.2 153.7h.1M126.2 153.7v16.4M126.2 153.7h19.3M129 150.9h.1M129 148.2h.1M129 150.9h5.5M129 148.2v2.7M134.5 150.9h.1M134.5 156.4h.1"/>
<path d="M134.5 150.9v16.5M145.5 156.4h.1M145.5 153.7h.1M145.5 153.7v10.9M153.7 150.9h.1M153.7 148.2h.1M153.7 150.9h5.5M153.7 148.2v2.7M156.4 156.4h.1M156.4 156.4h22M159.2 150.9h.1M159.2 156.4h.1"/>
<path d="M159.2 150.9v5.5M178.4 156.4h.1M178.4 156.4v16.5M186.6 156.4h.1M186.6 156.4v16.5M222.2 153.7h.1M222.2 142.7h.1M222.2 153.7v2.7h-35.6M222.2 142.7h16.5M233.2 156.4h.1M233.2 156.4h5.5M238.7 156.4h.1"/>
<path d="M238.7 142.7h.1M238.7 142.7v2.8M238.7 156.4v8.2h-49.4M260.6 142.7h.1M260.6 142.7h8.3M268.9 159.2h.1M268.9 156.4h.1M268.9 142.7h.1M268.9 142.7v2.8M268.9 156.4v11h-76.8M93.3 170.1h.1M93.3 178.4h.1"/>
<path d="M93.3 170.1h22M93.3 178.4v2.7M107 170.1h.1M107 178.4h.1M107 178.4v2.7M115.3 170.1h.1M115.3 170.1v16.5M126.2 170.1h.1M126.2 170.1h30.2M134.5 167.4h.1M134.5 164.6h.1M134.5 167.4h41.1"/>
<path d="M137.2 170.1h.1M148.2 170.1h.1M156.4 170.1h.1M156.4 170.1v22M175.6 167.4h.1M175.6 167.4v5.5M189.3 164.6h.1M189.3 164.6v8.3M192.1 167.4h.1M192.1 167.4v5.5M194.8 172.9h16.5M211.3 172.9h.1"/>
<path d="M115.3 186.6h.1M115.3 186.6h38.4M145.5 197.6h.1M145.5 197.6h10.9M153.7 194.8h.1M153.7 186.6h.1M153.7 186.6v8.2M153.7 194.8h2.7M63.2 200.3h13.7M76.9 200.3h.1M87.8 200.3h.1M87.8 200.3h13.8"/>
<path d="M98.8 205.8h.1M98.8 205.8v2.7M98.8 205.8h2.8M112.5 216.7h.1M112.5 216.7v13.8M120.7 216.7h.1M126.2 205.8h.1M126.2 205.8h2.8M129 205.8h.1M129 216.7h.1M129 205.8v2.7M134.5 200.3h.1"/>
<path d="M134.5 200.3h2.7M142.7 208.5h.1M142.7 208.5h13.7M142.7 208.5v8.2h-22M148.2 200.3h.1M148.2 200.3h8.2M150.9 211.3h.1M150.9 211.3v19.2h-30.2M150.9 211.3h5.5M214 205.8h27.5M214 203h27.5M230.5 203h.1"/>
<path d="M230.5 205.8h.1M241.5 203h.1M107 225h.1M107 225h5.5M107 225v5.5M112.5 225h.1M120.7 230.5h.1M129 230.5h.1M175.6 230.5v13.7M183.9 230.5v19.2M189.3 238.7h.1M189.3 230.5v8.2"/>
<path d="M192.1 238.7h.1M192.1 230.5h.1M192.1 230.5v8.2M192.1 238.7h8.2M200.3 238.7h.1M200.3 238.7v2.8M175.6 244.2h.1M183.9 249.7h.1M183.9 249.7h5.4M189.3 249.7h.1M200.3 249.7h.1M200.3 249.7v2.7"/>
</g>
<g fill="#f0f" stroke="#f0f" stroke-width=".25">
<circle cx="145.4" cy="156.4" r=".53"/>
<circle cx="134.4" cy="156.4" r=".53"/>
<circle cx="181.1" cy="126.2" r=".53"/>
<circle cx="222.2" cy="142.7" r=".53"/>
<circle cx="134.4" cy="164.6" r=".53"/>
<circle cx="137.2" cy="170.1" r=".53"/>
<circle cx="148.1" cy="170.1" r=".53"/>
<circle cx="159.2" cy="134.4" r=".53"/>
<circle cx="134.4" cy="134.4" r=".53"/>
<circle cx="170.1" cy="43.9" r=".53"/>
<circle cx="159.2" cy="156.4" r=".53"/>
<circle cx="268.9" cy="159.2" r=".53"/>
<circle cx="129" cy="230.4" r=".53"/>
<circle cx="129" cy="216.7" r=".53"/>
<circle cx="112.5" cy="225" r=".53"/>
<circle cx="107" cy="170.1" r=".53"/>
<circle cx="230.4" cy="203" r=".53"/>
<circle cx="230.4" cy="205.8" r=".53"/>
</g>
<g font-size="2.5">
<text x="126.2" y="15.7">Antenna matching</text>
<text x="153.2" y="13.2">1</text>
<text x="169.3" y="13.2">2</text>
<text x="126.2" y="18.2">not included here</text>
<text x="115.3" y="40.4">Harmonics filter and Rx filter</text>
<text x="115.3" y="42.8">included in the Reference Design</text>
<text x="158.6" y="50.2" transform="rotate(-90 158.6 50.2)">13</text>
<text x="166.8" y="50.2" transform="rotate(-90 166.8 50.2)">12</text>
<text x="169.5" y="50.2" transform="rotate(-90 169.5 50.2)">11</text>
<text x="172.3" y="50.2" transform="rotate(-90 172.3 50.2)">10</text>
<text x="153.2" y="62.6">1</text>
<text x="153.2" y="65.3">2</text>
<text x="185.8" y="65.3">8</text>
<text x="185.8" y="62.6">9</text>
<text x="153.2" y="68">3</text>
<text x="185.8" y="68">7</text>
<text x="166.8" y="82.9" transform="rotate(-90 166.8 82.9)">4</text>
<text x="169.5" y="82.9" transform="rotate(-90 169.5 82.9)">5</text>
<text x="172.3" y="82.9" transform="rotate(-90 172.3 82.9)">6</text>
<text x="178.4" y="81.8">VDD_RADIO</text>
<text x="205.3" y="98.2">1</text>
<text x="221.4" y="98.2">2</text>
<text x="251.9" y="109.2">1</text>
<text x="268.1" y="109.2">2</text>
<text x="249" y="134.4" transform="rotate(-90 249 134.4)">50 Ohms Matching Network</text>
<text x="90.6" y="166.9">VDD_RADIO</text>
<text x="175" y="176.4" transform="rotate(-90 175 176.4)">32</text>
<text x="177.8" y="176.4" transform="rotate(-90 177.8 176.4)">31</text>
<text x="180.5" y="176.4" transform="rotate(-90 180.5 176.4)">30</text>
<text x="183.3" y="176.4" transform="rotate(-90 183.3 176.4)">29</text>
<text x="186" y="176.4" transform="rotate(-90 186 176.4)">28</text>
<text x="188.7" y="176.4" transform="rotate(-90 188.7 176.4)">27</text>
<text x="191.5" y="176.4" transform="rotate(-90 191.5 176.4)">26</text>
<text x="194.2" y="176.4" transform="rotate(-90 194.2 176.4)">25</text>
<text x="158.6" y="191.5">1</text>
<text x="210.4" y="191.5">24</text>
<text x="158.6" y="194.2">2</text>
<text x="158.6" y="197">3</text>
<text x="210.4" y="197">22</text>
<text x="210.4" y="194.2">23</text>
<text x="101" y="199.7">4</text>
<text x="125.4" y="199.7">3</text>
<text x="158.6" y="199.7">4</text>
<text x="158.6" y="202.4">5</text>
<text x="210.4" y="202.4">20</text>
<text x="210.4" y="199.7">21</text>
<text x="101" y="205.2">1</text>
<text x="125.4" y="205.2">2</text>
<text x="158.6" y="205.2">6</text>
<text x="158.6" y="207.9">7</text>
<text x="210.4" y="207.9">18</text>
<text x="210.4" y="205.2">19</text>
<text x="158.6" y="210.7">8</text>
<text x="210.4" y="210.7">17</text>
<text x="128.4" y="217.6" transform="rotate(-90 128.4 217.6)">2</text>
<text x="128.4" y="231.1" transform="rotate(-90 128.4 231.1)">1</text>
<text x="175" y="228.3" transform="rotate(-90 175 228.3)">9</text>
<text x="177.8" y="229.7" transform="rotate(-90 177.8 229.7)">10</text>
<text x="180.5" y="229.7" transform="rotate(-90 180.5 229.7)">11</text>
<text x="183.3" y="229.7" transform="rotate(-90 183.3 229.7)">12</text>
<text x="186" y="229.7" transform="rotate(-90 186 229.7)">13</text>
<text x="188.7" y="229.7" transform="rotate(-90 188.7 229.7)">14</text>
<text x="191.5" y="229.7" transform="rotate(-90 191.5 229.7)">15</text>
<text x="194.2" y="229.7" transform="rotate(-90 194.2 229.7)">16</text>
<text x="202.4" y="229.7" transform="rotate(-90 202.4 229.7)">33</text>
<text x="197.6" y="235.5">VDD_RADIO</text>
<text x="315.5" y="246.4">Title</text>
<text x="326.5" y="249.2">LR1110</text>
<text x="315.5" y="254.7">Size</text>
<text x="318.3" y="257.4">B</text>
<text x="326.5" y="254.7">Document Number</text>
<text x="326.5" y="257.4">&lt;Doc&gt;</text>
<text x="406.1" y="254.7">Rev</text>
<text x="408.8" y="257.4">A</text>
<text x="315.5" y="262.9">Date:</text>
<text x="329.8" y="262.9">Wednesday, July 12, 2023</text>
<text x="370.4" y="262.9">Sheet</text>
<text x="384.1" y="262.9">1</text>
<text x="392.3" y="262.9">of</text>
<text x="400.6" y="262.9">1</text>
</g>
<g font-size="2.5" fill="#000080">
<text x="189.3" y="13.3">A1</text>
<text x="189.3" y="16">Antenna</text>
<text x="150.9" y="21.5">CR1</text>
<text x="150.9" y="24.3">DIODE_TVS_2</text>
<text x="178.4" y="27">C32 3.3pF</text>
<text x="171.8" y="35.2">L17</text>
<text x="171.8" y="38.5">9.1nH</text>
<text x="178.4" y="40.7">C31 3.3pF</text>
<text x="134.5" y="57.1">SKY13588-460LF</text>
<text x="150.9" y="54.4">U2</text>
<text x="175.6" y="90.1">C39</text>
<text x="175.6" y="95.5">1nF</text>
<text x="214" y="90.1">CR2</text>
<text x="214" y="92.8">DIODE_TVS_2</text>
<text x="236" y="98.3">A2</text>
<text x="236" y="101">Antenna</text>
<text x="260.6" y="101">CR3</text>
<text x="153.7" y="106.6">C17</text>
<text x="183.9" y="103.8">C21</text>
<text x="183.9" y="106.6">47pF</text>
<text x="260.6" y="103.8">DIODE_TVS_2</text>
<text x="115.3" y="109.3">1.8pF</text>
<text x="123.5" y="109.3">C12</text>
<text x="153.7" y="109.3">1.5pF</text>
<text x="192.1" y="112">DNI C20</text>
<text x="293.6" y="109.3">A3</text>
<text x="293.6" y="112">Antenna</text>
<text x="138.9" y="117.5">C10</text>
<text x="161.9" y="114.8">C15</text>
<text x="161.9" y="117.5">47pF</text>
<text x="214" y="114.8">C54</text>
<text x="214" y="117.5">1nF</text>
<text x="230.5" y="116.1">C26</text>
<text x="273.3" y="114.8">C29</text>
<text x="279.9" y="114.8">33pF</text>
<text x="120.7" y="125.7">DNI C11</text>
<text x="136.1" y="125.7">L6</text>
<text x="138.9" y="120.8">47pF</text>
<text x="148.2" y="120.3">C16</text>
<text x="148.2" y="125.7">DNI</text>
<text x="160.8" y="125.7">L8</text>
<text x="172.9" y="120.3">C19</text>
<text x="172.9" y="123">1.5pF</text>
<text x="193.7" y="120.3">L10</text>
<text x="193.7" y="123.5">47nH</text>
<text x="223.9" y="125.7">L13</text>
<text x="118" y="131.2">6.8pF</text>
<text x="126.2" y="131.2">C9</text>
<text x="136.1" y="129">8.2nH</text>
<text x="142.7" y="131.2">6.8pF</text>
<text x="150.9" y="131.2">C14</text>
<text x="160.8" y="129">6.8nH</text>
<text x="183.9" y="131.2">L9</text>
<text x="194.8" y="131.2">C18</text>
<text x="223.9" y="129">9.5nH</text>
<text x="230.5" y="127.4">0.5pF</text>
<text x="255.2" y="131.2">C53</text>
<text x="274.4" y="128.5">C30 0.7pF</text>
<text x="183.9" y="134">22nH</text>
<text x="194.8" y="134">1.2pF</text>
<text x="226.7" y="136.7">C25</text>
<text x="255.2" y="134">DNI</text>
<text x="270.5" y="136.7">L20</text>
<text x="148.2" y="142.2">C13</text>
<text x="226.7" y="140">12pF</text>
<text x="236" y="139.4">0.5pF</text>
<text x="244.2" y="139.4">C24</text>
<text x="270.5" y="140">3.6nH</text>
<text x="120.7" y="147.7">1.2pF</text>
<text x="123.5" y="144.9">C8</text>
<text x="136.1" y="144.9">L5</text>
<text x="136.1" y="148.2">3.3nH</text>
<text x="145.5" y="147.7">3.0pF</text>
<text x="161.9" y="147.1">L7</text>
<text x="271.6" y="147.7">C28</text>
<text x="137.2" y="153.2">47nH</text>
<text x="140" y="150.4">L3</text>
<text x="161.9" y="150.4">2.7nH</text>
<text x="226.7" y="150.4">C23</text>
<text x="226.7" y="153.7">1.5pF</text>
<text x="240.4" y="150.4">L12</text>
<text x="240.4" y="153.7">33nH</text>
<text x="260.6" y="150.4">L15</text>
<text x="260.6" y="153.7">3.6nH</text>
<text x="271.6" y="150.4">1.6pF</text>
<text x="137.2" y="161.4">R33 200</text>
<text x="150.9" y="158.7">47nH</text>
<text x="159.2" y="158.7">L4</text>
<text x="222.3" y="161.4">L11</text>
<text x="227.8" y="160.3">9.5nH</text>
<text x="241.5" y="161.4">C22 1.0pF</text>
<text x="271.6" y="164.1">C27</text>
<text x="271.6" y="166.9">1.3pF</text>
<text x="85.1" y="172.4">C1</text>
<text x="101.6" y="172.4">C2</text>
<text x="123.5" y="172.4">C5</text>
<text x="134.5" y="172.4">C6</text>
<text x="142.7" y="172.4">C7</text>
<text x="82.3" y="175.1">100nF</text>
<text x="98.8" y="175.1">47pF</text>
<text x="120.7" y="175.1">2.2nF</text>
<text x="131.7" y="175.1">47pF</text>
<text x="142.7" y="175.1">47pF</text>
<text x="98.8" y="191.6">Q1</text>
<text x="79.6" y="194.3">FB1</text>
<text x="79.6" y="197.1">L-0201</text>
<text x="98.8" y="194.3">NT2016SA-32M-END4263AC50</text>
<text x="129" y="197.1">10pF</text>
<text x="137.2" y="197.1">R34</text>
<text x="137.2" y="199.8">220R</text>
<text x="186.1" y="200.6">U1</text>
<text x="234.9" y="203.1">1nF</text>
<text x="234.9" y="199.8">C45</text>
<text x="63.2" y="208">CAP-0201</text>
<text x="68.6" y="205.3">C55</text>
<text x="90.6" y="208">100nF</text>
<text x="90.6" y="205.3">C49</text>
<text x="180.3" y="204.2">LR1110IMLTRT</text>
<text x="118" y="213.5">C56</text>
<text x="234.9" y="214.1">1nF</text>
<text x="234.9" y="210.8">C46</text>
<text x="115.3" y="216.3">CAP-0201</text>
<text x="136.1" y="221.7">X1</text>
<text x="136.1" y="225">32.768MHz</text>
<text x="115.3" y="238.2">CAP-0201</text>
<text x="115.3" y="235.5">C57</text>
<text x="191" y="243.7">L1</text>
<text x="191" y="247">15uH</text>
<text x="203" y="249.2">100nF</text>
<text x="205.8" y="246.4">C4</text>
<text x="186.6" y="257.4">470nF</text>
<text x="189.3" y="254.7">C3</text>
</g>
<g font-size="2.5" fill="#004080">
<text x="171.3" y="58.7" transform="rotate(-90 171.3 58.7)">RFC</text>
<text x="157.8" y="64.3">JT</text>
<text x="160.3" y="60.3" transform="rotate(-90 160.3 60.3)">EPAD</text>
<text x="168.5" y="61.9" transform="rotate(-90 168.5 61.9)">GND_5</text>
<text x="174" y="61.9" transform="rotate(-90 174 61.9)">GND_4</text>
<text x="179.9" y="64.3">J2</text>
<text x="157.8" y="67">GND</text>
<text x="157.8" y="69.8">J3</text>
<text x="174.3" y="69.8">GND_2</text>
<text x="174.3" y="67">GND_3</text>
<text x="168.5" y="78.2" transform="rotate(-90 168.5 78.2)">V1</text>
<text x="171.3" y="78.2" transform="rotate(-90 171.3 78.2)">V2</text>
<text x="174" y="78.2" transform="rotate(-90 174 78.2)">VDD</text>
<text x="193.2" y="190.4" transform="rotate(-90 193.2 190.4)">RFIO_HF</text>
<text x="163.2" y="193.2">VR_PA</text>
<text x="163.2" y="196">VBAT_RF</text>
<text x="176.7" y="194.2" transform="rotate(-90 176.7 194.2)">RFO_HP_LF</text>
<text x="179.5" y="193.8" transform="rotate(-90 179.5 193.8)">RFO_LP_LF</text>
<text x="182.2" y="192.5" transform="rotate(-90 182.2 192.5)">RFI_P_LF0</text>
<text x="185" y="192.7" transform="rotate(-90 185 192.7)">RFI_N_LF0</text>
<text x="187.7" y="192.5" transform="rotate(-90 187.7 192.5)">RFI_P_LF1</text>
<text x="190.5" y="192.7" transform="rotate(-90 190.5 192.7)">RFI_N_LF1</text>
<text x="196" y="193" transform="rotate(-90 196 193)">DIO0/BUSY</text>
<text x="201.5" y="196">DIO2</text>
<text x="201.5" y="193.2">DIO1</text>
<text x="105.7" y="201.5">VCC OUTPUT</text>
<text x="163.2" y="198.7">VTCXO</text>
<text x="163.2" y="201.5">XTA</text>
<text x="201.5" y="201.5">DIO4</text>
<text x="201.5" y="198.7">DIO3</text>
<text x="105.7" y="206.9">GND</text>
<text x="114" y="206.9">GND_2</text>
<text x="163.2" y="204.2">XTB</text>
<text x="163.2" y="206.9">RESET</text>
<text x="163.2" y="209.7">32K_P/DIO11</text>
<text x="199.1" y="209.7">DNC_2</text>
<text x="201.5" y="206.9">DIO6</text>
<text x="201.5" y="204.2">DIO5</text>
<text x="163.2" y="212.4">32K_N/DIO10</text>
<text x="199.1" y="212.4">DNC_1</text>
<text x="130.1" y="226.4" transform="rotate(-90 130.1 226.4)">1</text>
<text x="130.1" y="222.2" transform="rotate(-90 130.1 222.2)">2</text>
<text x="176.7" y="223.6" transform="rotate(-90 176.7 223.6)">DIO9</text>
<text x="179.5" y="223.6" transform="rotate(-90 179.5 223.6)">DIO8</text>
<text x="182.2" y="223.6" transform="rotate(-90 182.2 223.6)">DIO7</text>
<text x="185" y="223.6" transform="rotate(-90 185 223.6)">VREG</text>
<text x="187.7" y="223.6" transform="rotate(-90 187.7 223.6)">GND</text>
<text x="190.5" y="223.6" transform="rotate(-90 190.5 223.6)">DCC_SW</text>
<text x="193.2" y="223.6" transform="rotate(-90 193.2 223.6)">VBAT</text>
<text x="196" y="223.6" transform="rotate(-90 196 223.6)">DNC_0</text>
<text x="204.2" y="223.6" transform="rotate(-90 204.2 223.6)">GND</text>
</g>
<g font-size="2.5" fill="#f00">
<text x="167.8" y="94.1" transform="rotate(-90 167.8 94.1)">RFSW0</text>
<text x="170.5" y="94.1" transform="rotate(-90 170.5 94.1)">RFSW1</text>
<text x="214.6" y="173.7">BUSY</text>
<text x="146" y="197">VTCXO</text>
<text x="217.3" y="193">NSS</text>
<text x="217.3" y="195.7">SCK</text>
<text x="63.7" y="199.8">VTCXO</text>
<text x="151.5" y="199.8">XTA</text>
<text x="217.3" y="198.4">MOSI</text>
<text x="217.3" y="201.2">MISO</text>
<text x="244.7" y="203.9">RFSW0</text>
<text x="138.9" y="206.4">LR_NRESET</text>
<text x="244.7" y="206.7">RFSW1</text>
<text x="188.6" y="238.2" transform="rotate(-90 188.6 238.2)">DCC_SW</text>
<text x="183.3" y="240.9" transform="rotate(-90 183.3 240.9)">VREG</text>
<text x="176" y="256.3" transform="rotate(-90 176 256.3)">LR_IRQ</text>
</g>
<g font-size="2">
<text x="43.9" y="2.1">5</text>
<text x="126.2" y="2.1">4</text>
<text x="208.5" y="2.1">3</text>
<text x="290.8" y="2.1">2</text>
<text x="373.1" y="2.1">1</text>
<text x=".8" y="37.1">D</text>
<text x="415" y="37.1">D</text>
<text x=".8" y="102.3">C</text>
<text x="415" y="102.3">C</text>
<text x=".8" y="167.4">B</text>
<text x="415" y="167.4">B</text>
<text x=".8" y="232.6">A</text>
<text x="415" y="232.6">A</text>
<text x="43.9" y="265.5">5</text>
<text x="126.2" y="265.5">4</text>
<text x="208.5" y="265.5">3</text>
<text x="290.8" y="265.5">2</text>
<text x="373.1" y="265.5">1</text>
</g>
</svg>
